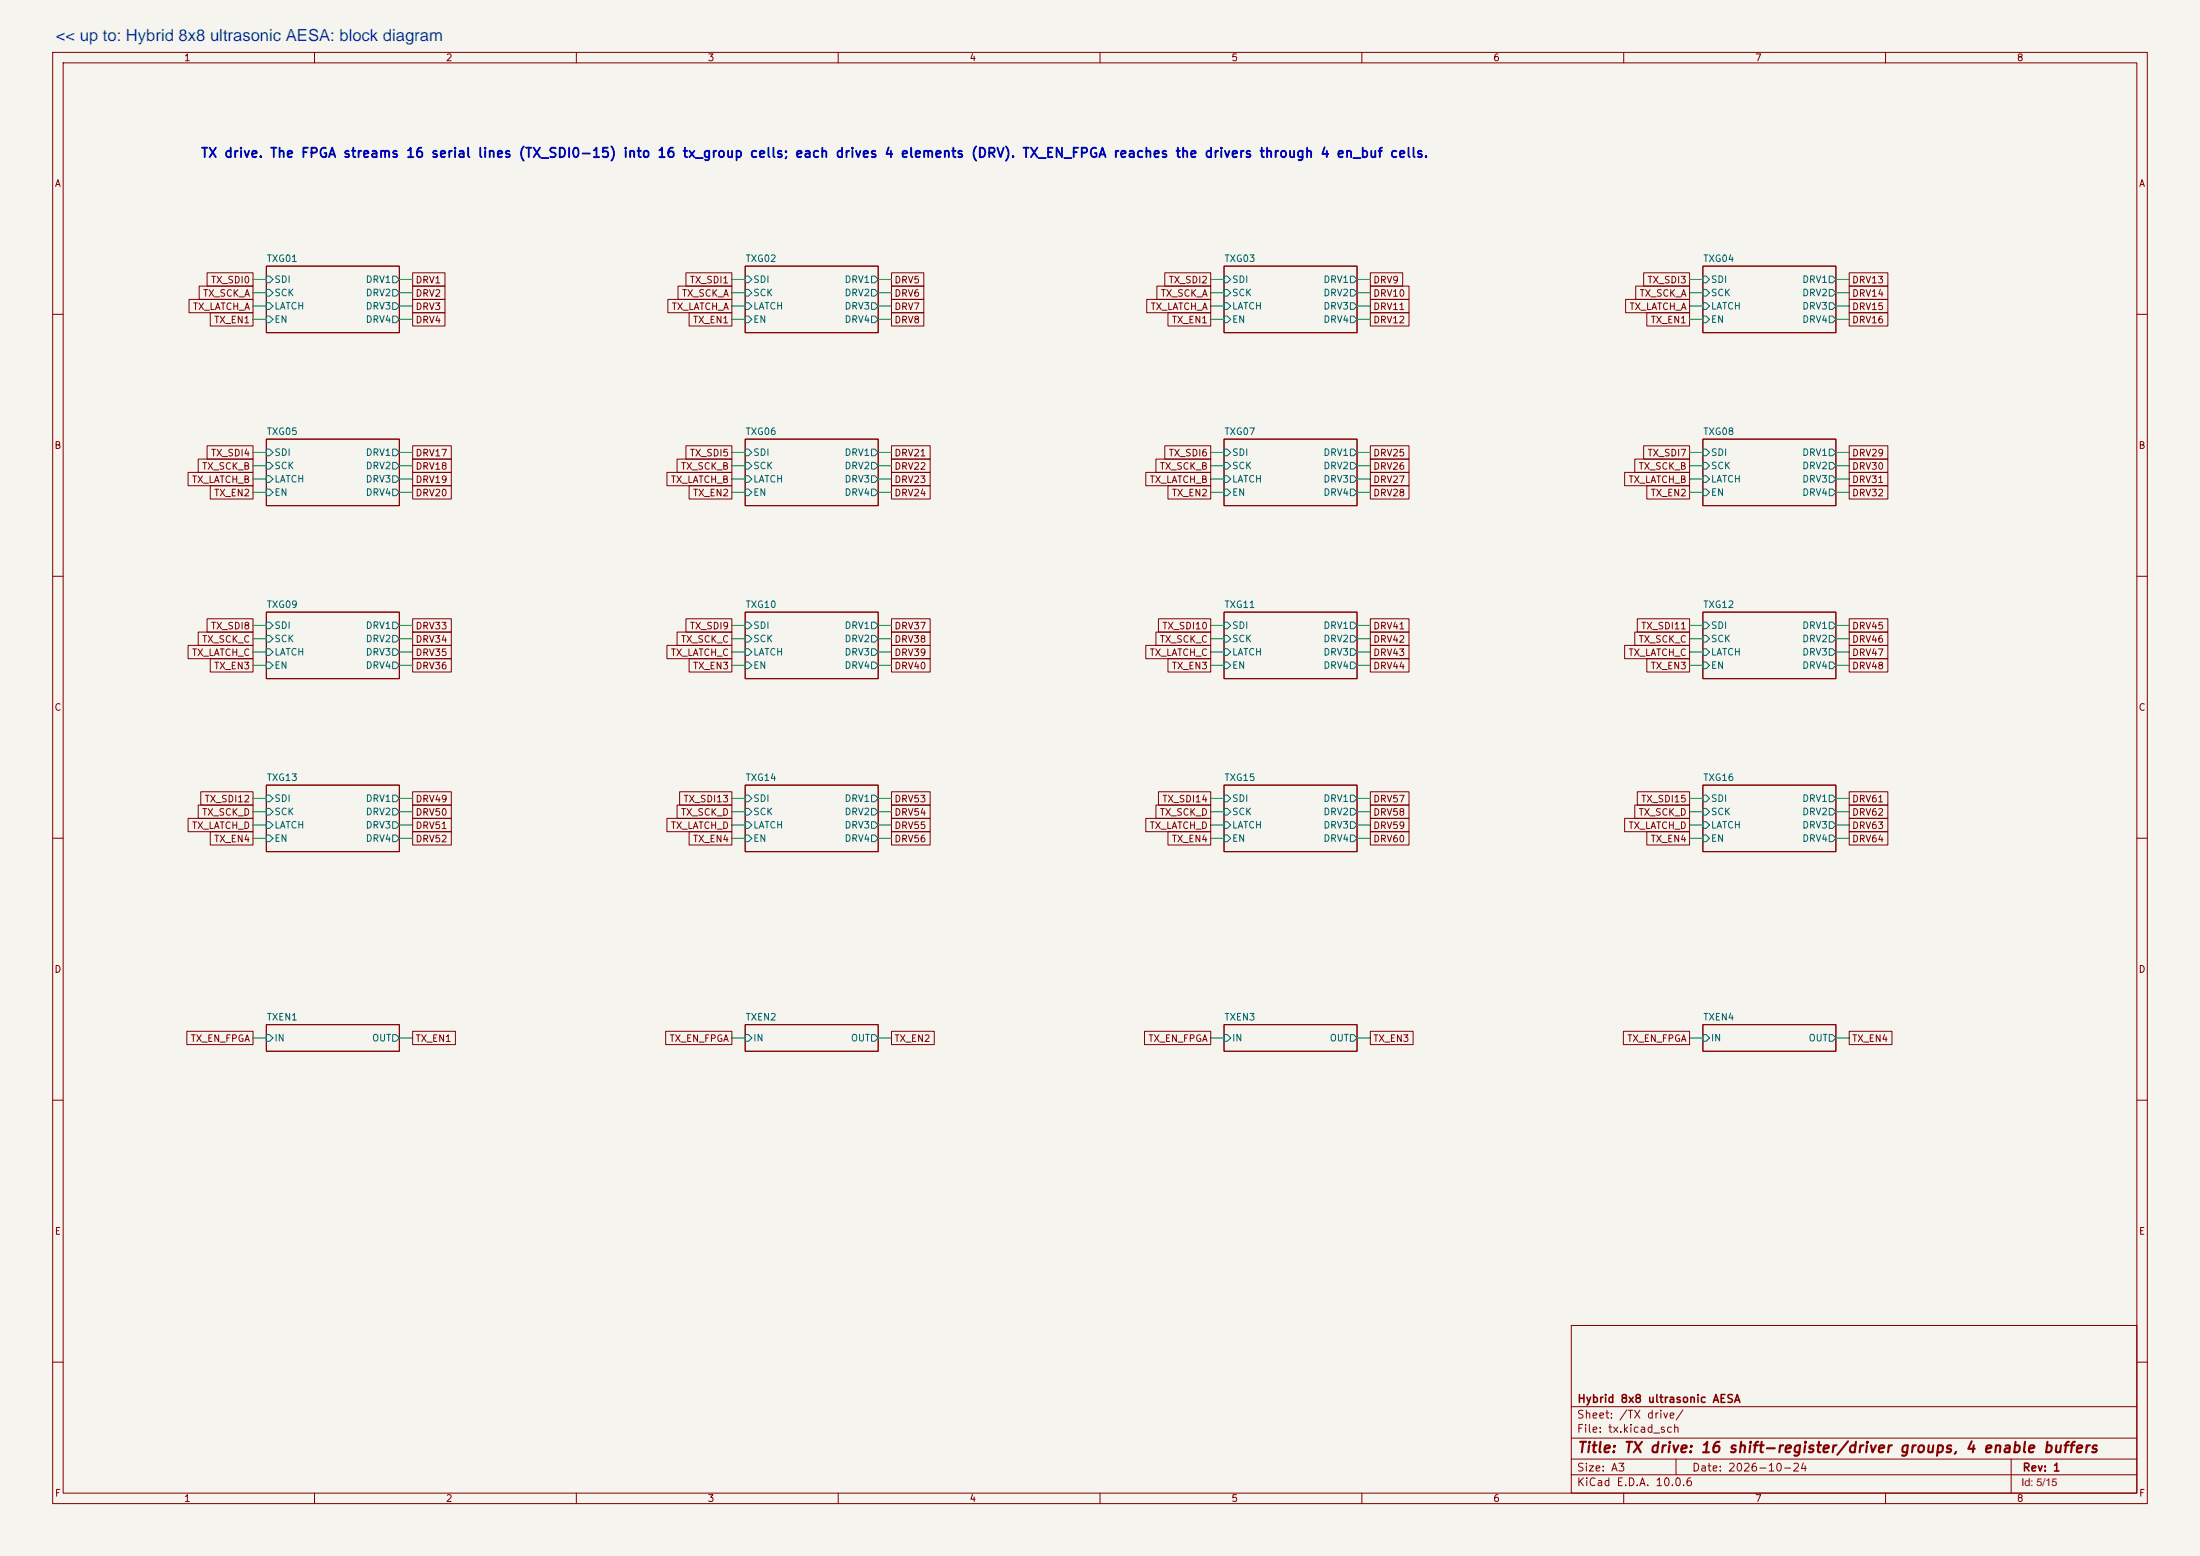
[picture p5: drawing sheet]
<svg xmlns="http://www.w3.org/2000/svg" width="420mm" height="297mm" viewBox="0 0 420 297" stroke-linecap="round" stroke-linejoin="round" font-family="sans-serif">
<path d="M.1 0h420v297h-420z" fill="#f5f4ef" stroke="#f5f4ef" stroke-width=".19"/>
<g fill="none" stroke="#840000" stroke-width=".19">
<path d="M10.1 10h400v277h-400zM12.1 12h396v273h-396zM60.1 10v2M110.1 10v2M160.1 10v2M210.1 10v2M260.1 10v2M310.1 10v2M360.1 10v2M36.1 57.2h12.2v2.5h-12.2zM38 54.6h10.3v2.6h-10.3zM39.6 52.1h8.7v2.5h-8.7z"/>
<path d="M40.2 59.7h8.1v2.5h-8.1zM50.9 50.8h25.4v12.7h-25.4zM78.8 52.1h6.2v2.5h-6.2zM78.8 54.6h6.2v2.6h-6.2zM78.8 57.2h6.2v2.5h-6.2zM78.8 59.7h6.2v2.5h-6.2zM127.6 57.2h12.2v2.5h-12.2zM129.5 54.6h10.3v2.6h-10.3zM131 52.1h8.8v2.5h-8.8zM131.6 59.7h8.2v2.5h-8.2zM142.3 50.8h25.4v12.7h-25.4zM170.3 52.1h6.1v2.5h-6.1z"/>
<path d="M170.3 54.6h6.1v2.6h-6.1zM170.3 57.2h6.1v2.5h-6.1zM170.3 59.7h6.1v2.5h-6.1zM219 57.2h12.2v2.5h-12.2zM220.9 54.6h10.3v2.6h-10.3zM222.5 52.1h8.7v2.5h-8.7zM223.1 59.7h8.1v2.5h-8.1zM233.8 50.8h25.4v12.7h-25.4zM261.7 52.1h6.2v2.5h-6.2zM261.7 54.6h7.4v2.6h-7.4zM261.7 57.2h7.4v2.5h-7.4zM261.7 59.7h7.4v2.5h-7.4z"/>
<path d="M310.5 57.2h12.2v2.5h-12.2zM312.4 54.6h10.3v2.6h-10.3zM313.9 52.1h8.8v2.5h-8.8zM314.5 59.7h8.2v2.5h-8.2zM325.2 50.8h25.4v12.7h-25.4zM353.2 52.1h7.3v2.5h-7.3zM353.2 54.6h7.3v2.6h-7.3zM353.2 57.2h7.3v2.5h-7.3zM353.2 59.7h7.3v2.5h-7.3zM10.1 60h2M408.1 60h2M35.9 90.2h12.4v2.5h-12.4z"/>
<path d="M37.9 87.6h10.4v2.6h-10.4zM39.6 85.1h8.7v2.5h-8.7zM40.2 92.7h8.1v2.6h-8.1zM50.9 83.8h25.4v12.7h-25.4zM78.8 85.1h7.4v2.5h-7.4zM78.8 87.6h7.4v2.6h-7.4zM78.8 90.2h7.4v2.5h-7.4zM78.8 92.7h7.4v2.6h-7.4zM127.4 90.2h12.4v2.5h-12.4zM129.3 87.6h10.5v2.6h-10.5zM131 85.1h8.8v2.5h-8.8zM131.6 92.7h8.2v2.6h-8.2z"/>
<path d="M142.3 83.8h25.4v12.7h-25.4zM170.3 85.1h7.3v2.5h-7.3zM170.3 87.6h7.3v2.6h-7.3zM170.3 90.2h7.3v2.5h-7.3zM170.3 92.7h7.3v2.6h-7.3zM218.8 90.2h12.4v2.5h-12.4zM220.8 87.6h10.4v2.6h-10.4zM222.5 85.1h8.7v2.5h-8.7zM223.1 92.7h8.1v2.6h-8.1zM233.8 83.8h25.4v12.7h-25.4zM261.7 85.1h7.4v2.5h-7.4zM261.7 87.6h7.4v2.6h-7.4z"/>
<path d="M261.7 90.2h7.4v2.5h-7.4zM261.7 92.7h7.4v2.6h-7.4zM310.3 90.2h12.4v2.5h-12.4zM312.2 87.6h10.5v2.6h-10.5zM313.9 85.1h8.8v2.5h-8.8zM314.5 92.7h8.2v2.6h-8.2zM325.2 83.8h25.4v12.7h-25.4zM353.2 85.1h7.3v2.5h-7.3zM353.2 87.6h7.3v2.6h-7.3zM353.2 90.2h7.3v2.5h-7.3zM353.2 92.7h7.3v2.6h-7.3zM10.1 110h2"/>
<path d="M39.6 118.1h8.7v2.6h-8.7zM50.9 116.9h25.4v12.7h-25.4zM78.8 118.1h7.4v2.6h-7.4zM131 118.1h8.8v2.6h-8.8zM142.3 116.9h25.4v12.7h-25.4zM170.3 118.1h7.3v2.6h-7.3zM221.2 118.1h10v2.6h-10zM233.8 116.9h25.4v12.7h-25.4zM261.7 118.1h7.4v2.6h-7.4zM312.7 118.1h10v2.6h-10zM325.2 116.9h25.4v12.7h-25.4zM353.2 118.1h7.3v2.6h-7.3z"/>
<path d="M408.1 110h2M35.9 123.2h12.4v2.5h-12.4zM37.9 120.7h10.4v2.5h-10.4zM40.2 125.7h8.1v2.6h-8.1zM78.8 120.7h7.4v2.5h-7.4zM78.8 123.2h7.4v2.5h-7.4zM78.8 125.7h7.4v2.6h-7.4zM127.4 123.2h12.4v2.5h-12.4zM129.3 120.7h10.5v2.5h-10.5zM131.6 125.7h8.2v2.6h-8.2zM170.3 120.7h7.3v2.5h-7.3zM170.3 123.2h7.3v2.5h-7.3z"/>
<path d="M170.3 125.7h7.3v2.6h-7.3zM218.8 123.2h12.4v2.5h-12.4zM220.8 120.7h10.4v2.5h-10.4zM223.1 125.7h8.1v2.6h-8.1zM261.7 120.7h7.4v2.5h-7.4zM261.7 123.2h7.4v2.5h-7.4zM261.7 125.7h7.4v2.6h-7.4zM310.3 123.2h12.4v2.5h-12.4zM312.2 120.7h10.5v2.5h-10.5zM314.5 125.7h8.2v2.6h-8.2zM353.2 120.7h7.3v2.5h-7.3zM353.2 123.2h7.3v2.5h-7.3z"/>
<path d="M353.2 125.7h7.3v2.6h-7.3zM35.9 156.2h12.4v2.6h-12.4zM37.9 153.7h10.4v2.5h-10.4zM38.3 151.1h10v2.6h-10zM40.2 158.8h8.1v2.5h-8.1zM50.9 149.9h25.4v12.7h-25.4zM78.8 153.7h7.4v2.5h-7.4zM78.8 156.2h7.4v2.6h-7.4zM78.8 158.8h7.4v2.5h-7.4zM78.8 151.1h7.4v2.6h-7.4zM127.4 156.2h12.4v2.6h-12.4zM129.3 153.7h10.5v2.5h-10.5z"/>
<path d="M129.8 151.1h10v2.6h-10zM131.6 158.8h8.2v2.5h-8.2zM142.3 149.9h25.4v12.7h-25.4zM170.3 158.8h7.3v2.5h-7.3zM170.3 151.1h7.3v2.6h-7.3zM170.3 153.7h7.3v2.5h-7.3zM170.3 156.2h7.3v2.6h-7.3zM218.8 156.2h12.4v2.6h-12.4zM220.8 153.7h10.4v2.5h-10.4zM221.2 151.1h10v2.6h-10zM223.1 158.8h8.1v2.5h-8.1zM233.8 149.9h25.4v12.7h-25.4z"/>
<path d="M261.7 151.1h7.4v2.6h-7.4zM261.7 153.7h7.4v2.5h-7.4zM261.7 156.2h7.4v2.6h-7.4zM261.7 158.8h7.4v2.5h-7.4zM310.3 156.2h12.4v2.6h-12.4zM312.2 153.7h10.5v2.5h-10.5zM312.7 151.1h10v2.6h-10zM314.5 158.8h8.2v2.5h-8.2zM325.2 149.9h25.4v12.7h-25.4zM353.2 151.1h7.3v2.6h-7.3zM353.2 153.7h7.3v2.5h-7.3zM353.2 156.2h7.3v2.6h-7.3z"/>
<path d="M353.2 158.8h7.3v2.5h-7.3zM10.1 160h2M408.1 160h2M35.7 196.9h12.6v2.5h-12.6zM50.9 195.6h25.4v5.1h-25.4zM78.8 196.9h8.2v2.5h-8.2zM127.1 196.9h12.7v2.5h-12.7zM142.3 195.6h25.4v5.1h-25.4zM170.3 196.9h8.1v2.5h-8.1zM218.6 196.9h12.6v2.5h-12.6zM233.8 195.6h25.4v5.1h-25.4zM261.7 196.9h8.2v2.5h-8.2z"/>
<path d="M310 196.9h12.7v2.5h-12.7zM325.2 195.6h25.4v5.1h-25.4zM353.2 196.9h8.1v2.5h-8.1zM10.1 210h2M408.1 210h2M300.1 253h108v32h-108zM10.1 260h2M300.1 278.5h108M300.1 274.5h108M300.1 268.5h108M320.1 278.5v3M384.1 278.5v6.5"/>
<path d="M408.1 260h2M60.1 285v2M110.1 285v2M160.1 285v2M210.1 285v2M260.1 285v2M300.1 281.5h108M310.1 285v2M360.1 285v2"/>
</g>
<g fill="none" stroke="#006464" stroke-width=".19">
<path d="M50.9 52.7h.6l.6 .6-.6 .7h-.6zM50.9 55.3h.6l.6 .6-.6 .6h-.6zM50.9 57.8h.6l.6 .6-.6 .7h-.6zM75 52.7h.6l.7 .6-.7 .7h-.6zM75 55.3h.6l.7 .6-.7 .6h-.6zM75 57.8h.6l.7 .6-.7 .7h-.6zM142.3 52.7h.7l.6 .6-.6 .7h-.7zM142.3 55.3h.7l.6 .6-.6 .6h-.7zM142.3 57.8h.7l.6 .6-.6 .7h-.7zM166.4 52.7h.7l.6 .6-.6 .7h-.7zM166.4 55.3h.7l.6 .6-.6 .6h-.7zM166.4 57.8h.7l.6 .6-.6 .7h-.7z"/>
<path d="M233.8 52.7h.6l.6 .6-.6 .7h-.6zM233.8 55.3h.6l.6 .6-.6 .6h-.6zM233.8 57.8h.6l.6 .6-.6 .7h-.6zM257.9 52.7h.6l.7 .6-.7 .7h-.6zM257.9 55.3h.6l.7 .6-.7 .6h-.6zM257.9 57.8h.6l.7 .6-.7 .7h-.6zM325.2 52.7h.7l.6 .6-.6 .7h-.7zM325.2 55.3h.7l.6 .6-.6 .6h-.7zM325.2 57.8h.7l.6 .6-.6 .7h-.7zM349.4 52.7h.6l.6 .6-.6 .7h-.6zM349.4 55.3h.6l.6 .6-.6 .6h-.6zM349.4 57.8h.6l.6 .6-.6 .7h-.6z"/>
<path d="M50.9 60.3h.6l.6 .7-.6 .6h-.6zM75 60.3h.6l.7 .7-.7 .6h-.6zM142.3 60.3h.7l.6 .7-.6 .6h-.7zM166.4 60.3h.7l.6 .7-.6 .6h-.7zM233.8 60.3h.6l.6 .7-.6 .6h-.6zM257.9 60.3h.6l.7 .7-.7 .6h-.6zM325.2 60.3h.7l.6 .7-.6 .6h-.7zM349.4 60.3h.6l.6 .7-.6 .6h-.6zM50.9 85.7h.6l.6 .7-.6 .6h-.6zM50.9 88.3h.6l.6 .6-.6 .6h-.6zM50.9 90.8h.6l.6 .7-.6 .6h-.6zM50.9 93.4h.6l.6 .6-.6 .6h-.6z"/>
<path d="M75 85.7h.6l.7 .7-.7 .6h-.6zM75 88.3h.6l.7 .6-.7 .6h-.6zM75 90.8h.6l.7 .7-.7 .6h-.6zM75 93.4h.6l.7 .6-.7 .6h-.6zM142.3 85.7h.7l.6 .7-.6 .6h-.7zM142.3 88.3h.7l.6 .6-.6 .6h-.7zM142.3 90.8h.7l.6 .7-.6 .6h-.7zM142.3 93.4h.7l.6 .6-.6 .6h-.7zM166.4 85.7h.7l.6 .7-.6 .6h-.7zM166.4 88.3h.7l.6 .6-.6 .6h-.7zM166.4 90.8h.7l.6 .7-.6 .6h-.7zM166.4 93.4h.7l.6 .6-.6 .6h-.7z"/>
<path d="M233.8 85.7h.6l.6 .7-.6 .6h-.6zM233.8 88.3h.6l.6 .6-.6 .6h-.6zM233.8 90.8h.6l.6 .7-.6 .6h-.6zM233.8 93.4h.6l.6 .6-.6 .6h-.6zM257.9 85.7h.6l.7 .7-.7 .6h-.6zM257.9 88.3h.6l.7 .6-.7 .6h-.6zM257.9 90.8h.6l.7 .7-.7 .6h-.6zM257.9 93.4h.6l.7 .6-.7 .6h-.6zM325.2 85.7h.7l.6 .7-.6 .6h-.7zM325.2 88.3h.7l.6 .6-.6 .6h-.7zM325.2 90.8h.7l.6 .7-.6 .6h-.7zM325.2 93.4h.7l.6 .6-.6 .6h-.7z"/>
<path d="M349.4 85.7h.6l.6 .7-.6 .6h-.6zM349.4 88.3h.6l.6 .6-.6 .6h-.6zM349.4 90.8h.6l.6 .7-.6 .6h-.6zM349.4 93.4h.6l.6 .6-.6 .6h-.6zM50.9 118.8h.6l.6 .6-.6 .6h-.6zM75 118.8h.6l.7 .6-.7 .6h-.6zM142.3 118.8h.7l.6 .6-.6 .6h-.7zM166.4 118.8h.7l.6 .6-.6 .6h-.7zM233.8 118.8h.6l.6 .6-.6 .6h-.6zM257.9 118.8h.6l.7 .6-.7 .6h-.6zM325.2 118.8h.7l.6 .6-.6 .6h-.7zM349.4 118.8h.6l.6 .6-.6 .6h-.6z"/>
<path d="M50.9 121.3h.6l.6 .6-.6 .7h-.6zM50.9 123.8h.6l.6 .7-.6 .6h-.6zM50.9 126.4h.6l.6 .6-.6 .7h-.6zM75 121.3h.6l.7 .6-.7 .7h-.6zM75 123.8h.6l.7 .7-.7 .6h-.6zM75 126.4h.6l.7 .6-.7 .7h-.6zM142.3 121.3h.7l.6 .6-.6 .7h-.7zM142.3 123.8h.7l.6 .7-.6 .6h-.7zM142.3 126.4h.7l.6 .6-.6 .7h-.7zM166.4 121.3h.7l.6 .6-.6 .7h-.7zM166.4 123.8h.7l.6 .7-.6 .6h-.7zM166.4 126.4h.7l.6 .6-.6 .7h-.7z"/>
<path d="M233.8 121.3h.6l.6 .6-.6 .7h-.6zM233.8 123.8h.6l.6 .7-.6 .6h-.6zM233.8 126.4h.6l.6 .6-.6 .7h-.6zM257.9 121.3h.6l.7 .6-.7 .7h-.6zM257.9 123.8h.6l.7 .7-.7 .6h-.6zM257.9 126.4h.6l.7 .6-.7 .7h-.6zM325.2 121.3h.7l.6 .6-.6 .7h-.7zM325.2 123.8h.7l.6 .7-.6 .6h-.7zM325.2 126.4h.7l.6 .6-.6 .7h-.7zM349.4 121.3h.6l.6 .6-.6 .7h-.6zM349.4 123.8h.6l.6 .7-.6 .6h-.6zM349.4 126.4h.6l.6 .6-.6 .7h-.6z"/>
<path d="M50.9 151.8h.6l.6 .6-.6 .7h-.6zM50.9 154.3h.6l.6 .7-.6 .6h-.6zM50.9 156.9h.6l.6 .6-.6 .6h-.6zM50.9 159.4h.6l.6 .6-.6 .7h-.6zM75 151.8h.6l.7 .6-.7 .7h-.6zM75 154.3h.6l.7 .7-.7 .6h-.6zM75 156.9h.6l.7 .6-.7 .6h-.6zM75 159.4h.6l.7 .6-.7 .7h-.6zM142.3 151.8h.7l.6 .6-.6 .7h-.7zM142.3 154.3h.7l.6 .7-.6 .6h-.7zM142.3 156.9h.7l.6 .6-.6 .6h-.7zM142.3 159.4h.7l.6 .6-.6 .7h-.7z"/>
<path d="M166.4 151.8h.7l.6 .6-.6 .7h-.7zM166.4 154.3h.7l.6 .7-.6 .6h-.7zM166.4 156.9h.7l.6 .6-.6 .6h-.7zM166.4 159.4h.7l.6 .6-.6 .7h-.7zM233.8 151.8h.6l.6 .6-.6 .7h-.6zM233.8 154.3h.6l.6 .7-.6 .6h-.6zM233.8 156.9h.6l.6 .6-.6 .6h-.6zM233.8 159.4h.6l.6 .6-.6 .7h-.6zM257.9 151.8h.6l.7 .6-.7 .7h-.6zM257.9 154.3h.6l.7 .7-.7 .6h-.6zM257.9 156.9h.6l.7 .6-.7 .6h-.6zM257.9 159.4h.6l.7 .6-.7 .7h-.6z"/>
<path d="M325.2 151.8h.7l.6 .6-.6 .7h-.7zM325.2 154.3h.7l.6 .7-.6 .6h-.7zM325.2 156.9h.7l.6 .6-.6 .6h-.7zM325.2 159.4h.7l.6 .6-.6 .7h-.7zM349.4 151.8h.6l.6 .6-.6 .7h-.6zM349.4 154.3h.6l.6 .7-.6 .6h-.6zM349.4 156.9h.6l.6 .6-.6 .6h-.6zM349.4 159.4h.6l.6 .6-.6 .7h-.6zM50.9 197.5h.6l.6 .6-.6 .7h-.6zM75 197.5h.6l.7 .6-.7 .7h-.6zM142.3 197.5h.7l.6 .6-.6 .7h-.7zM166.4 197.5h.7l.6 .6-.6 .7h-.7z"/>
<path d="M233.8 197.5h.6l.6 .6-.6 .7h-.6zM257.9 197.5h.6l.7 .6-.7 .7h-.6zM325.2 197.5h.7l.6 .6-.6 .7h-.7zM349.4 197.5h.6l.6 .6-.6 .7h-.6z"/>
</g>
<g fill="none" stroke="#009600" stroke-width=".19">
<path d="M48.3 53.3h2.6M48.3 55.9h2.6M48.3 58.4h2.6M76.3 53.3h2.5M76.3 55.9h2.5M76.3 58.4h2.5M139.8 53.3h2.5M139.8 55.9h2.5M139.8 58.4h2.5M167.7 53.3h2.6M167.7 55.9h2.6M167.7 58.4h2.6"/>
<path d="M231.2 53.3h2.6M231.2 55.9h2.6M231.2 58.4h2.6M259.2 53.3h2.5M259.2 55.9h2.5M259.2 58.4h2.5M322.7 53.3h2.5M322.7 55.9h2.5M322.7 58.4h2.5M350.6 53.3h2.6M350.6 55.9h2.6M350.6 58.4h2.6"/>
<path d="M48.3 61h2.6M76.3 61h2.5M139.8 61h2.5M167.7 61h2.6M231.2 61h2.6M259.2 61h2.5M322.7 61h2.5M350.6 61h2.6M48.3 86.4h2.6M48.3 94h2.6M48.3 91.5h2.6M48.3 88.9h2.6"/>
<path d="M76.3 86.4h2.5M76.3 94h2.5M76.3 91.5h2.5M76.3 88.9h2.5M139.8 86.4h2.5M139.8 94h2.5M139.8 91.5h2.5M139.8 88.9h2.5M167.7 86.4h2.6M167.7 94h2.6M167.7 91.5h2.6M167.7 88.9h2.6"/>
<path d="M231.2 86.4h2.6M231.2 94h2.6M231.2 91.5h2.6M231.2 88.9h2.6M259.2 86.4h2.5M259.2 94h2.5M259.2 91.5h2.5M259.2 88.9h2.5M322.7 86.4h2.5M322.7 94h2.5M322.7 91.5h2.5M322.7 88.9h2.5"/>
<path d="M350.6 86.4h2.6M350.6 94h2.6M350.6 91.5h2.6M350.6 88.9h2.6M48.3 119.4h2.6M76.3 119.4h2.5M139.8 119.4h2.5M167.7 119.4h2.6M231.2 119.4h2.6M259.2 119.4h2.5M322.7 119.4h2.5M350.6 119.4h2.6"/>
<path d="M48.3 121.9h2.6M48.3 124.5h2.6M48.3 127h2.6M76.3 121.9h2.5M76.3 124.5h2.5M76.3 127h2.5M139.8 121.9h2.5M139.8 124.5h2.5M139.8 127h2.5M167.7 121.9h2.6M167.7 124.5h2.6M167.7 127h2.6"/>
<path d="M231.2 121.9h2.6M231.2 124.5h2.6M231.2 127h2.6M259.2 121.9h2.5M259.2 124.5h2.5M259.2 127h2.5M322.7 121.9h2.5M322.7 124.5h2.5M322.7 127h2.5M350.6 121.9h2.6M350.6 124.5h2.6M350.6 127h2.6"/>
<path d="M48.3 152.4h2.6M48.3 155h2.6M48.3 157.5h2.6M76.3 152.4h2.5M76.3 155h2.5M76.3 157.5h2.5M139.8 152.4h2.5M139.8 155h2.5M139.8 157.5h2.5M167.7 152.4h2.6M167.7 155h2.6M167.7 157.5h2.6"/>
<path d="M231.2 152.4h2.6M231.2 155h2.6M231.2 157.5h2.6M259.2 152.4h2.5M259.2 155h2.5M259.2 157.5h2.5M322.7 152.4h2.5M322.7 155h2.5M322.7 157.5h2.5M350.6 152.4h2.6M350.6 155h2.6M350.6 157.5h2.6"/>
<path d="M48.3 160h2.6M76.3 160h2.5M139.8 160h2.5M167.7 160h2.6M231.2 160h2.6M259.2 160h2.5M322.7 160h2.5M350.6 160h2.6M48.3 198.1h2.6M76.3 198.1h2.5M139.8 198.1h2.5M167.7 198.1h2.6"/>
<path d="M231.2 198.1h2.6M259.2 198.1h2.5M322.7 198.1h2.5M350.6 198.1h2.6"/>
</g>
<text font-size="3.2" fill="#004dcc" x="10.6" y="7.8">&lt;&lt; up to: Hybrid 8x8 ultrasonic AESA: block diagram</text>
<text font-size="2.1" fill="#850000" x="386" y="283.7">Id: 5/15</text>
<text font-size="2" fill="#840000" x="301.1" y="277.8">Title: TX drive: 16 shift-register/driver groups, 4 enable buffers</text>
<text font-size="1.8" fill="#0000c2" x="38.2" y="30.5">TX drive. The FPGA streams 16 serial lines (TX_SDI0-15) into 16 tx_group cells; each drives 4 elements (DRV). TX_EN_FPGA reaches the drivers through 4 en_buf cells.</text>
<g font-size="1.5" fill="#840000">
<text x="301.1" y="268.2">Hybrid 8x8 ultrasonic AESA</text>
<text x="301" y="273.9">File: tx.kicad_sch</text>
<text x="301" y="271.2">Sheet: /TX drive/</text>
<text x="301" y="281.3">Size: A3</text>
<text x="323" y="281.3">Date: 2026-10-24</text>
<text x="386.1" y="281.3">Rev: 1</text>
<text x="301" y="284.1">KiCad E.D.A. 10.0.6</text>
</g>
<g font-size="1.3" fill="#840000">
<text x="35" y="12">1</text>
<text x="85" y="12">2</text>
<text x="135" y="12">3</text>
<text x="185.1" y="12">4</text>
<text x="235.1" y="12">5</text>
<text x="285.1" y="12">6</text>
<text x="335.1" y="12">7</text>
<text x="385.1" y="12">8</text>
<text x="10.4" y="36">A</text>
<text x="408.4" y="36">A</text>
<text x="36.7" y="59.5">TX_LATCH_A</text>
<text x="38.7" y="56.9">TX_SCK_A</text>
<text x="40.2" y="54.4">TX_SDI0</text>
<text x="79.3" y="54.4">DRV1</text>
<text x="79.3" y="56.9">DRV2</text>
<text x="79.3" y="59.5">DRV3</text>
<text x="128.2" y="59.5">TX_LATCH_A</text>
<text x="130.1" y="56.9">TX_SCK_A</text>
<text x="131.6" y="54.4">TX_SDI1</text>
<text x="170.7" y="54.4">DRV5</text>
<text x="170.7" y="56.9">DRV6</text>
<text x="170.7" y="59.5">DRV7</text>
<text x="219.6" y="59.5">TX_LATCH_A</text>
<text x="221.6" y="56.9">TX_SCK_A</text>
<text x="223.1" y="54.4">TX_SDI2</text>
<text x="262.2" y="54.4">DRV9</text>
<text x="262.2" y="56.9">DRV10</text>
<text x="262.2" y="59.5">DRV11</text>
<text x="311.1" y="59.5">TX_LATCH_A</text>
<text x="313" y="56.9">TX_SCK_A</text>
<text x="314.5" y="54.4">TX_SDI3</text>
<text x="353.6" y="54.4">DRV13</text>
<text x="353.6" y="56.9">DRV14</text>
<text x="353.6" y="59.5">DRV15</text>
<text x="40.8" y="62">TX_EN1</text>
<text x="79.3" y="62">DRV4</text>
<text x="132.2" y="62">TX_EN1</text>
<text x="170.7" y="62">DRV8</text>
<text x="223.7" y="62">TX_EN1</text>
<text x="262.2" y="62">DRV12</text>
<text x="315.1" y="62">TX_EN1</text>
<text x="353.6" y="62">DRV16</text>
<text x="10.3" y="86">B</text>
<text x="38.5" y="90">TX_SCK_B</text>
<text x="40.2" y="87.4">TX_SDI4</text>
<text x="79.3" y="87.4">DRV17</text>
<text x="79.3" y="90">DRV18</text>
<text x="129.9" y="90">TX_SCK_B</text>
<text x="131.6" y="87.4">TX_SDI5</text>
<text x="170.7" y="87.4">DRV21</text>
<text x="170.7" y="90">DRV22</text>
<text x="221.4" y="90">TX_SCK_B</text>
<text x="223.1" y="87.4">TX_SDI6</text>
<text x="262.2" y="87.4">DRV25</text>
<text x="262.2" y="90">DRV26</text>
<text x="312.8" y="90">TX_SCK_B</text>
<text x="314.5" y="87.4">TX_SDI7</text>
<text x="353.6" y="87.4">DRV29</text>
<text x="353.6" y="90">DRV30</text>
<text x="408.3" y="86">B</text>
<text x="36.6" y="92.5">TX_LATCH_B</text>
<text x="40.8" y="95">TX_EN2</text>
<text x="79.3" y="92.5">DRV19</text>
<text x="79.3" y="95">DRV20</text>
<text x="128" y="92.5">TX_LATCH_B</text>
<text x="132.2" y="95">TX_EN2</text>
<text x="170.7" y="92.5">DRV23</text>
<text x="170.7" y="95">DRV24</text>
<text x="219.5" y="92.5">TX_LATCH_B</text>
<text x="223.7" y="95">TX_EN2</text>
<text x="262.2" y="92.5">DRV27</text>
<text x="262.2" y="95">DRV28</text>
<text x="310.9" y="92.5">TX_LATCH_B</text>
<text x="315.1" y="95">TX_EN2</text>
<text x="353.6" y="92.5">DRV31</text>
<text x="353.6" y="95">DRV32</text>
<text x="36.6" y="125.5">TX_LATCH_C</text>
<text x="38.5" y="123">TX_SCK_C</text>
<text x="40.2" y="120.4">TX_SDI8</text>
<text x="79.3" y="120.4">DRV33</text>
<text x="79.3" y="123">DRV34</text>
<text x="79.3" y="125.5">DRV35</text>
<text x="128" y="125.5">TX_LATCH_C</text>
<text x="129.9" y="123">TX_SCK_C</text>
<text x="131.6" y="120.4">TX_SDI9</text>
<text x="170.7" y="120.4">DRV37</text>
<text x="170.7" y="123">DRV38</text>
<text x="170.7" y="125.5">DRV39</text>
<text x="219.5" y="125.5">TX_LATCH_C</text>
<text x="221.4" y="123">TX_SCK_C</text>
<text x="221.9" y="120.4">TX_SDI10</text>
<text x="262.2" y="120.4">DRV41</text>
<text x="262.2" y="123">DRV42</text>
<text x="262.2" y="125.5">DRV43</text>
<text x="310.9" y="125.5">TX_LATCH_C</text>
<text x="312.8" y="123">TX_SCK_C</text>
<text x="313.3" y="120.4">TX_SDI11</text>
<text x="353.6" y="120.4">DRV45</text>
<text x="353.6" y="123">DRV46</text>
<text x="353.6" y="125.5">DRV47</text>
<text x="40.8" y="128.1">TX_EN3</text>
<text x="79.3" y="128.1">DRV36</text>
<text x="132.2" y="128.1">TX_EN3</text>
<text x="170.7" y="128.1">DRV40</text>
<text x="223.7" y="128.1">TX_EN3</text>
<text x="262.2" y="128.1">DRV44</text>
<text x="315.1" y="128.1">TX_EN3</text>
<text x="353.6" y="128.1">DRV48</text>
<text x="10.3" y="136">C</text>
<text x="408.3" y="136">C</text>
<text x="39" y="153.5">TX_SDI12</text>
<text x="79.3" y="153.5">DRV49</text>
<text x="130.4" y="153.5">TX_SDI13</text>
<text x="170.7" y="153.5">DRV53</text>
<text x="221.9" y="153.5">TX_SDI14</text>
<text x="262.2" y="153.5">DRV57</text>
<text x="313.3" y="153.5">TX_SDI15</text>
<text x="353.6" y="153.5">DRV61</text>
<text x="36.6" y="158.6">TX_LATCH_D</text>
<text x="38.5" y="156">TX_SCK_D</text>
<text x="40.8" y="161.1">TX_EN4</text>
<text x="79.3" y="156">DRV50</text>
<text x="79.3" y="158.6">DRV51</text>
<text x="79.3" y="161.1">DRV52</text>
<text x="128" y="158.6">TX_LATCH_D</text>
<text x="129.9" y="156">TX_SCK_D</text>
<text x="132.2" y="161.1">TX_EN4</text>
<text x="170.7" y="161.1">DRV56</text>
<text x="170.7" y="156">DRV54</text>
<text x="170.7" y="158.6">DRV55</text>
<text x="219.5" y="158.6">TX_LATCH_D</text>
<text x="221.4" y="156">TX_SCK_D</text>
<text x="223.7" y="161.1">TX_EN4</text>
<text x="262.2" y="156">DRV58</text>
<text x="262.2" y="158.6">DRV59</text>
<text x="262.2" y="161.1">DRV60</text>
<text x="310.9" y="158.6">TX_LATCH_D</text>
<text x="312.8" y="156">TX_SCK_D</text>
<text x="315.1" y="161.1">TX_EN4</text>
<text x="353.6" y="156">DRV62</text>
<text x="353.6" y="158.6">DRV63</text>
<text x="353.6" y="161.1">DRV64</text>
<text x="10.3" y="186">D</text>
<text x="408.3" y="186">D</text>
<text x="36.3" y="199.2">TX_EN_FPGA</text>
<text x="79.3" y="199.2">TX_EN1</text>
<text x="127.8" y="199.2">TX_EN_FPGA</text>
<text x="170.7" y="199.2">TX_EN2</text>
<text x="219.2" y="199.2">TX_EN_FPGA</text>
<text x="262.2" y="199.2">TX_EN3</text>
<text x="310.7" y="199.2">TX_EN_FPGA</text>
<text x="353.6" y="199.2">TX_EN4</text>
<text x="10.3" y="236">E</text>
<text x="408.4" y="236">E</text>
<text x="10.4" y="286">F</text>
<text x="35" y="287">1</text>
<text x="85" y="287">2</text>
<text x="135" y="287">3</text>
<text x="185.1" y="287">4</text>
<text x="235.1" y="287">5</text>
<text x="285.1" y="287">6</text>
<text x="335.1" y="287">7</text>
<text x="385.1" y="287">8</text>
<text x="408.4" y="286">F</text>
</g>
<g font-size="1.3" fill="#006464">
<text x="50.8" y="50.3">TXG01</text>
<text x="142.3" y="50.3">TXG02</text>
<text x="233.7" y="50.3">TXG03</text>
<text x="325.2" y="50.3">TXG04</text>
<text x="52.3" y="54.3">SDI</text>
<text x="52.3" y="56.9">SCK</text>
<text x="52.3" y="59.4">LATCH</text>
<text x="69.7" y="54.3">DRV1</text>
<text x="69.7" y="56.9">DRV2</text>
<text x="69.7" y="59.4">DRV3</text>
<text x="143.7" y="54.3">SDI</text>
<text x="143.7" y="56.9">SCK</text>
<text x="143.7" y="59.4">LATCH</text>
<text x="161.2" y="54.3">DRV1</text>
<text x="161.2" y="56.9">DRV2</text>
<text x="161.2" y="59.4">DRV3</text>
<text x="235.2" y="54.3">SDI</text>
<text x="235.2" y="56.9">SCK</text>
<text x="235.2" y="59.4">LATCH</text>
<text x="252.6" y="54.3">DRV1</text>
<text x="252.6" y="56.9">DRV2</text>
<text x="252.6" y="59.4">DRV3</text>
<text x="326.7" y="54.3">SDI</text>
<text x="326.7" y="56.9">SCK</text>
<text x="326.7" y="59.4">LATCH</text>
<text x="344.1" y="54.3">DRV1</text>
<text x="344.1" y="56.9">DRV2</text>
<text x="344.1" y="59.4">DRV3</text>
<text x="52.3" y="61.9">EN</text>
<text x="69.7" y="61.9">DRV4</text>
<text x="143.7" y="61.9">EN</text>
<text x="161.2" y="61.9">DRV4</text>
<text x="235.2" y="61.9">EN</text>
<text x="252.6" y="61.9">DRV4</text>
<text x="326.7" y="61.9">EN</text>
<text x="344.1" y="61.9">DRV4</text>
<text x="50.8" y="83.3">TXG05</text>
<text x="142.3" y="83.3">TXG06</text>
<text x="233.7" y="83.3">TXG07</text>
<text x="325.2" y="83.3">TXG08</text>
<text x="52.3" y="87.3">SDI</text>
<text x="52.3" y="89.9">SCK</text>
<text x="69.7" y="87.3">DRV1</text>
<text x="69.7" y="89.9">DRV2</text>
<text x="143.7" y="87.3">SDI</text>
<text x="143.7" y="89.9">SCK</text>
<text x="161.2" y="87.3">DRV1</text>
<text x="161.2" y="89.9">DRV2</text>
<text x="235.2" y="87.3">SDI</text>
<text x="235.2" y="89.9">SCK</text>
<text x="252.6" y="87.3">DRV1</text>
<text x="252.6" y="89.9">DRV2</text>
<text x="326.7" y="87.3">SDI</text>
<text x="326.7" y="89.9">SCK</text>
<text x="344.1" y="87.3">DRV1</text>
<text x="344.1" y="89.9">DRV2</text>
<text x="52.3" y="92.4">LATCH</text>
<text x="52.3" y="95">EN</text>
<text x="69.7" y="92.4">DRV3</text>
<text x="69.7" y="95">DRV4</text>
<text x="143.7" y="92.4">LATCH</text>
<text x="143.7" y="95">EN</text>
<text x="161.2" y="92.4">DRV3</text>
<text x="161.2" y="95">DRV4</text>
<text x="235.2" y="92.4">LATCH</text>
<text x="235.2" y="95">EN</text>
<text x="252.6" y="92.4">DRV3</text>
<text x="252.6" y="95">DRV4</text>
<text x="326.7" y="92.4">LATCH</text>
<text x="326.7" y="95">EN</text>
<text x="344.1" y="92.4">DRV3</text>
<text x="344.1" y="95">DRV4</text>
<text x="50.8" y="116.4">TXG09</text>
<text x="142.3" y="116.4">TXG10</text>
<text x="233.7" y="116.4">TXG11</text>
<text x="325.2" y="116.4">TXG12</text>
<text x="52.3" y="120.4">SDI</text>
<text x="52.3" y="122.9">SCK</text>
<text x="52.3" y="125.4">LATCH</text>
<text x="69.7" y="120.4">DRV1</text>
<text x="69.7" y="122.9">DRV2</text>
<text x="69.7" y="125.4">DRV3</text>
<text x="143.7" y="120.4">SDI</text>
<text x="143.7" y="122.9">SCK</text>
<text x="143.7" y="125.4">LATCH</text>
<text x="161.2" y="120.4">DRV1</text>
<text x="161.2" y="122.9">DRV2</text>
<text x="161.2" y="125.4">DRV3</text>
<text x="235.2" y="120.4">SDI</text>
<text x="235.2" y="122.9">SCK</text>
<text x="235.2" y="125.4">LATCH</text>
<text x="252.6" y="120.4">DRV1</text>
<text x="252.6" y="122.9">DRV2</text>
<text x="252.6" y="125.4">DRV3</text>
<text x="326.7" y="120.4">SDI</text>
<text x="326.7" y="122.9">SCK</text>
<text x="326.7" y="125.4">LATCH</text>
<text x="344.1" y="120.4">DRV1</text>
<text x="344.1" y="122.9">DRV2</text>
<text x="344.1" y="125.4">DRV3</text>
<text x="52.3" y="128">EN</text>
<text x="69.7" y="128">DRV4</text>
<text x="143.7" y="128">EN</text>
<text x="161.2" y="128">DRV4</text>
<text x="235.2" y="128">EN</text>
<text x="252.6" y="128">DRV4</text>
<text x="326.7" y="128">EN</text>
<text x="344.1" y="128">DRV4</text>
<text x="50.8" y="149.4">TXG13</text>
<text x="142.3" y="149.4">TXG14</text>
<text x="233.7" y="149.4">TXG15</text>
<text x="325.2" y="149.4">TXG16</text>
<text x="52.3" y="153.4">SDI</text>
<text x="52.3" y="155.9">SCK</text>
<text x="69.7" y="153.4">DRV1</text>
<text x="69.7" y="155.9">DRV2</text>
<text x="143.7" y="153.4">SDI</text>
<text x="143.7" y="155.9">SCK</text>
<text x="161.2" y="153.4">DRV1</text>
<text x="161.2" y="155.9">DRV2</text>
<text x="235.2" y="153.4">SDI</text>
<text x="235.2" y="155.9">SCK</text>
<text x="252.6" y="153.4">DRV1</text>
<text x="252.6" y="155.9">DRV2</text>
<text x="326.7" y="153.4">SDI</text>
<text x="326.7" y="155.9">SCK</text>
<text x="344.1" y="153.4">DRV1</text>
<text x="344.1" y="155.9">DRV2</text>
<text x="52.3" y="158.5">LATCH</text>
<text x="52.3" y="161">EN</text>
<text x="69.7" y="158.5">DRV3</text>
<text x="69.7" y="161">DRV4</text>
<text x="143.7" y="158.5">LATCH</text>
<text x="143.7" y="161">EN</text>
<text x="161.2" y="158.5">DRV3</text>
<text x="161.2" y="161">DRV4</text>
<text x="235.2" y="158.5">LATCH</text>
<text x="235.2" y="161">EN</text>
<text x="252.6" y="158.5">DRV3</text>
<text x="252.6" y="161">DRV4</text>
<text x="326.7" y="158.5">LATCH</text>
<text x="326.7" y="161">EN</text>
<text x="344.1" y="158.5">DRV3</text>
<text x="344.1" y="161">DRV4</text>
<text x="50.8" y="195.1">TXEN1</text>
<text x="142.3" y="195.1">TXEN2</text>
<text x="233.7" y="195.1">TXEN3</text>
<text x="325.2" y="195.1">TXEN4</text>
<text x="52.3" y="199.1">IN</text>
<text x="71" y="199.1">OUT</text>
<text x="143.7" y="199.1">IN</text>
<text x="162.4" y="199.1">OUT</text>
<text x="235.2" y="199.1">IN</text>
<text x="253.9" y="199.1">OUT</text>
<text x="326.7" y="199.1">IN</text>
<text x="345.3" y="199.1">OUT</text>
</g>
</svg>
